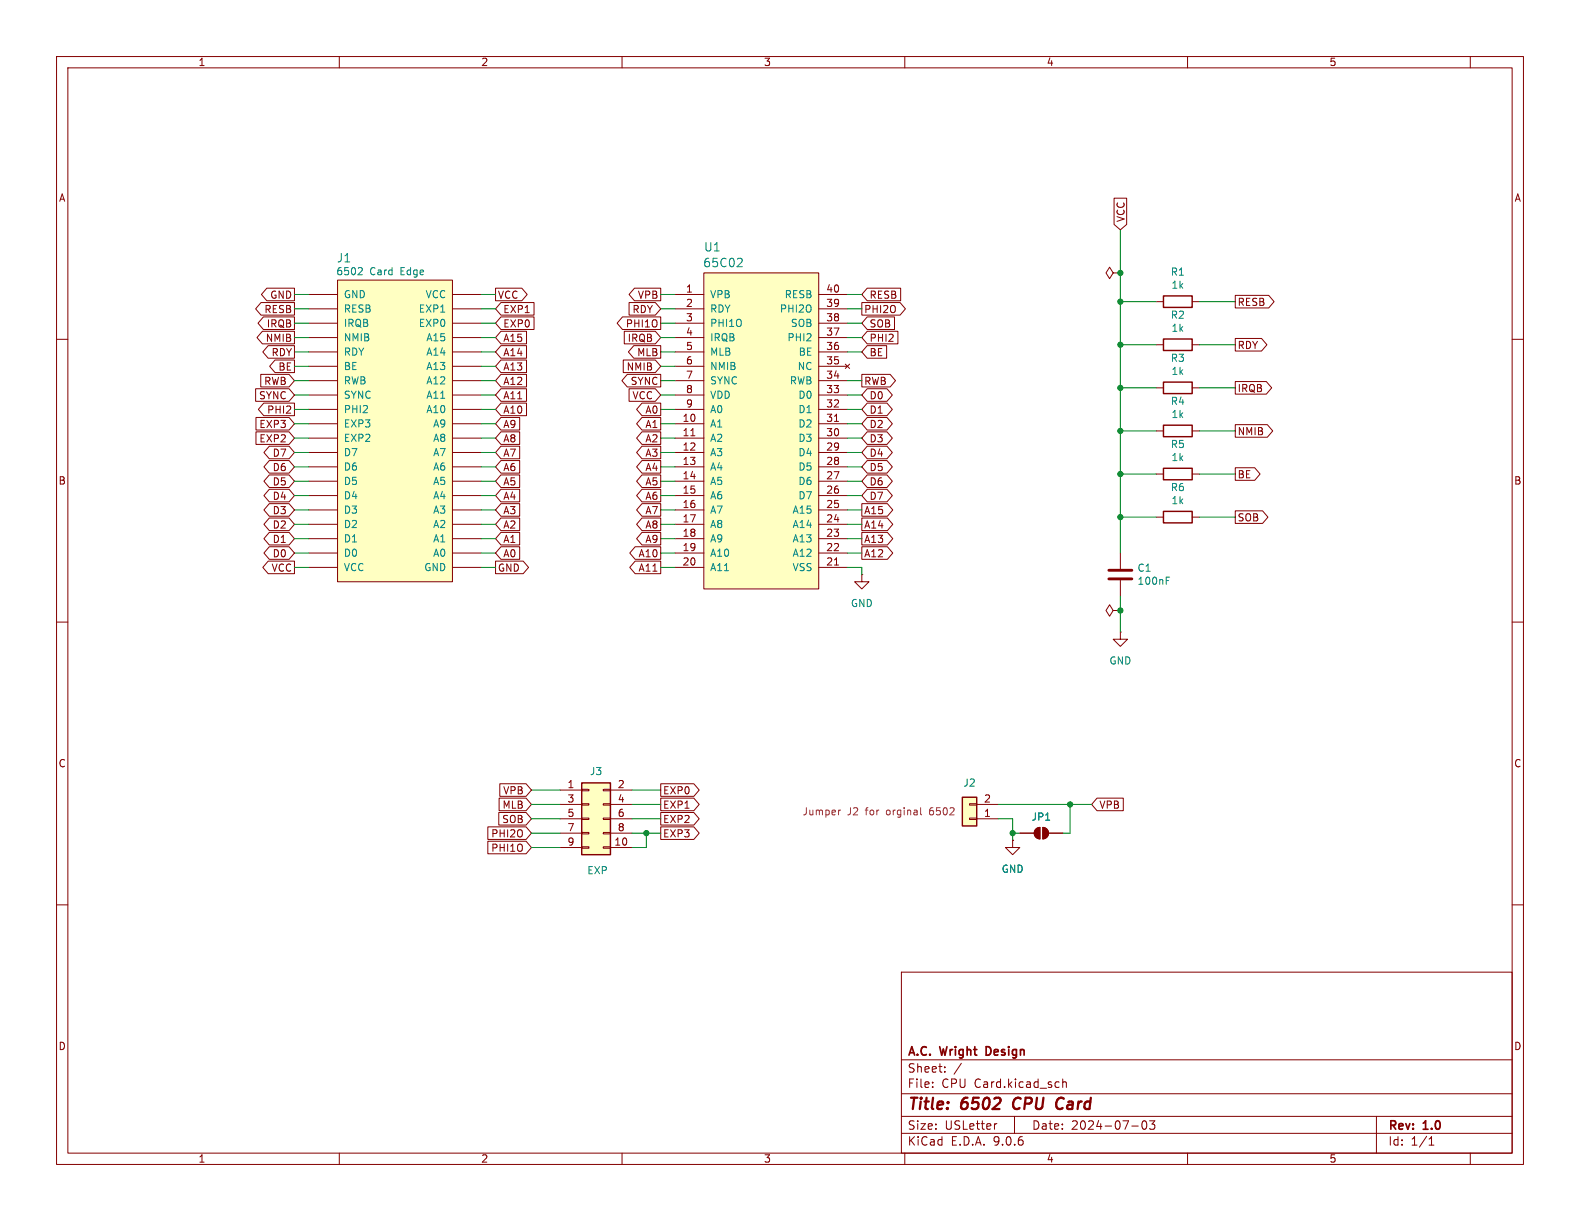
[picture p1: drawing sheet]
<svg xmlns="http://www.w3.org/2000/svg" width="279mm" height="216mm" viewBox="0 0 279 216" stroke-linecap="round" stroke-linejoin="round" font-family="sans-serif">
<g fill="none" stroke="#840000" stroke-width=".18">
<path d="M10 10h259.4v195.9h-259.4zM12 12h255.4v191.9h-255.4zM60 10v2M110 10v2M160 10v2M210 10v2M260 10v2M10 60h2M267.4 60h2M10 110h2M196.8 108l-.6-1.1-.6 1.1 .6 1 .6-1h1.3M198.1 108h.1"/>
<path d="M267.4 110h2M10 160h2M159.4 171.9h108v32h-108zM267.4 160h2M159.4 197.4h108M159.4 193.4h108M159.4 187.4h108M164.9 192.1v.2M164.9 191.4v.1M167.1 189.4v.2M167.1 188.7v.1M170 188l-1.3 1.9"/>
<path d="M176.3 198.7l-.3 .1M179.4 197.4v3M187.9 190.8v1.5M187.9 191.4l.2-.1 .4 .1 .1 .9M200.1 199.1h1.2M202.1 198.3l.2-.1a.81 .81 0 0 1 .6 .6 .81 .81 0 0 1-.3 .8l-.2 .1a.81 .81 0 0 1-.3-1.4zM203.3 198.2h.9l-.5 .6 .4 .1v.6l-.2 .2h-.4l-.2-.2M243.4 197.4v6.5M60 203.9v2M110 203.9v2M159.4 200.4h108M160 203.9v2"/>
<path d="M210 203.9v2M252.7 202.5h.9M252.7 201.4l.4-.4v1.5M260 203.9v2"/>
</g>
<path d="M179.4 194.4a1.27 1.27 0 0 0 0 1.6M187 196l.3 .1 .5-.1M187.8 194.1l-.5 .1-.2 .2" fill="none" stroke="#840000" stroke-width=".4"/>
<path d="M174.7 185.1h-.3v1.5h.3" fill="none" stroke="#840000" stroke-width=".3"/>
<path d="M102.9 138.4h5v12.7h-5z" fill="#ffffc2"/>
<path d="M102.9 138.4h5v12.7h-5z" fill="none" stroke="#840000" stroke-width=".25"/>
<g fill="none" stroke="#840000" stroke-width=".18">
<path d="M99.1 139.7h3.8M102.9 139.6h1.2v.2h-1.2zM106.7 139.6h1.2v.2h-1.2zM107.9 139.7h3.9M99.1 142.2h3.8M99.1 144.8h3.8M99.1 147.3h3.8M99.1 149.9h3.8M102.9 142.1h1.2v.3h-1.2zM102.9 144.7h1.2v.2h-1.2zM102.9 147.2h1.2v.2h-1.2zM102.9 149.7h1.2v.3h-1.2z"/>
<path d="M106.7 142.1h1.2v.3h-1.2zM106.7 144.7h1.2v.2h-1.2zM106.7 147.2h1.2v.2h-1.2zM106.7 149.7h1.2v.3h-1.2zM107.9 142.2h3.9M107.9 144.8h3.9M107.9 147.3h3.9M107.9 149.9h3.9"/>
</g>
<path d="M59.7 49.5h20.3v53.4h-20.3z" fill="#ffffc2"/>
<g fill="none" stroke="#840000" stroke-width=".18">
<path d="M54.6 52.1h5.1M54.6 54.6h5.1M54.6 57.2h5.1M54.6 59.7h5.1M59.7 49.5h20.3v53.4h-20.3zM80 52.1h5.1M80 54.6h5.1M80 57.2h5.1M80 59.7h5.1M54.6 62.2h5.1M54.6 64.8h5.1M54.6 67.3h5.1"/>
<path d="M54.6 69.9h5.1M54.6 72.4h5.1M54.6 74.9h5.1M54.6 77.5h5.1M80 62.2h5.1M80 64.8h5.1M80 67.3h5.1M80 69.9h5.1M80 72.4h5.1M80 74.9h5.1M80 77.5h5.1M54.6 80h5.1"/>
<path d="M54.6 82.6h5.1M54.6 85.1h5.1M54.6 87.6h5.1M54.6 90.2h5.1M54.6 92.7h5.1M54.6 95.3h5.1M54.6 97.8h5.1M80 80h5.1M80 82.6h5.1M80 85.1h5.1M80 87.6h5.1M80 90.2h5.1"/>
<path d="M80 92.7h5.1M80 95.3h5.1M80 97.8h5.1M198.1 97.8v2.8M54.6 100.3h5.1M80 100.3h5.1M198.1 102.6v2.8"/>
</g>
<path d="M63.8 47.3l.3 .3-.1 .3-.7 .7h.8M206.2 102.7h.5M206.2 102.1h.6" fill="none" stroke="#008484" stroke-width=".18"/>
<path d="M196.1 100.8h4.1M196.1 102.4h4.1" fill="none" stroke="#840000" stroke-width=".51"/>
<path d="M124.5 48.3h20.3v55.8h-20.3z" fill="#ffffc2"/>
<g fill="none" stroke="#840000" stroke-width=".18">
<path d="M119.4 52.1h5.1M119.4 54.6h5.1M119.4 57.2h5.1M119.4 59.7h5.1M124.5 48.3h20.3v55.8h-20.3zM144.8 52.1h5.1M144.8 54.6h5.1M144.8 57.2h5.1M144.8 59.7h5.1M204.5 53.3h1.2M210.8 53.3h1.3M119.4 62.2h5.1"/>
<path d="M119.4 64.8h5.1M119.4 67.3h5.1M119.4 69.9h5.1M119.4 72.4h5.1M119.4 74.9h5.1M119.4 77.5h5.1M122.2 77.1h.7M144.8 62.2h5.1M144.8 64.8h5.1M144.8 67.3h5.1M144.8 69.9h5.1M144.8 72.4h5.1"/>
<path d="M144.8 74.9h5.1M144.8 77.5h5.1M147.6 74.5h.7M149.5 64.4l.7 .8M150.2 64.4l-.7 .8M204.5 61h1.2M210.8 61h1.3M119.4 80h5.1M119.4 82.6h5.1M119.4 85.1h5.1M119.4 87.6h5.1M119.4 90.2h5.1"/>
<path d="M119.4 92.7h5.1M119.4 95.3h5.1M119.4 97.8h5.1M144.8 80h5.1M144.8 82.6h5.1M144.8 85.1h5.1M144.8 87.6h5.1M144.8 90.2h5.1M144.8 92.7h5.1M144.8 95.3h5.1M144.8 97.8h5.1M147.6 99.9h.7"/>
<path d="M204.5 91.4h1.2M204.5 83.8h1.2M210.8 91.4h1.3M210.8 83.8h1.3M119.4 100.3h5.1M144.8 100.3h5.1M198.1 111.8v1.2h1.3l-1.3 1.3-1.3-1.3h1.3M198.1 111.8h.1"/>
</g>
<path d="M131 45.7l.3 .3-.1 .3-.9 .9h1" fill="none" stroke="#008484" stroke-width=".18"/>
<path d="M205.7 59.9h5.1v2.1h-5.1zM205.7 52.3h5.1v2.1h-5.1zM205.7 90.4h5.1v2.1h-5.1zM205.7 82.8h5.1v2h-5.1z" fill="none" stroke="#840000" stroke-width=".25"/>
<path d="M170.2 141h2.5v5.1h-2.5z" fill="#ffffc2"/>
<path d="M205.7 75.2h5.1v2h-5.1zM205.7 67.6h5.1v2h-5.1zM170.2 141h2.5v5.1h-2.5z" fill="none" stroke="#840000" stroke-width=".25"/>
<g fill="none" stroke="#840000" stroke-width=".18">
<path d="M197 35h2.2v4.7l-1.1 .9-1.1-.9zM46.2 53.5h5.9v2.2h-5.9l-1-1.1zM46.4 58.6h5.7v2.2h-5.7l-1-1.1zM46.6 56h5.5v2.3h-5.5l-1-1.1zM47.2 51h4.9v2.2h-4.9l-1-1.1zM87.6 51h4.7l.9 1.1-.9 1.1h-4.7zM88.6 58.6h4.5v2.2h-4.5l-1-1.1zM88.6 56h5.8v2.3h-5.8l-1-1.1zM88.6 53.5h5.8v2.2h-5.8l-1-1.1zM110.1 56h6.7v2.3h-6.7l-1-1.1zM110.4 58.6h5.5l.9 1.1-.9 1.1h-5.5zM111.2 53.5h4.7l.9 1.1-.9 1.1h-4.7z"/>
<path d="M112.2 51h4.6v2.2h-4.6l-1-1.1zM152.4 53.5h6.8l.9 1.1-.9 1.1h-6.8zM153.4 56h4.8v2.3h-4.8l-1-1.1zM153.4 51h5.9v2.2h-5.9l-1-1.1zM153.4 58.6h5.4v2.2h-5.4l-1-1.1zM196.8 48.3l-.6-1.1-.6 1.1 .6 1 .6-1h1.3M198.1 48.3h.1M218.4 52.2h6l.9 1.1-.9 1.2h-6zM218.4 59.8h4.7l.9 1.2-.9 1.1h-4.7zM45.2 68.7h5.9l1 1.2-1 1.1h-5.9zM45.3 73.8h5.8l1 1.1-1 1.1h-5.8zM45.3 76.4h5.8l1 1.1-1 1.1h-5.8z"/>
<path d="M46.1 66.2h5l1 1.1-1 1.1h-5zM46.6 71.3h5.5v2.2h-5.5l-.9-1.1zM47.4 61.1h4.7v2.2h-4.7l-.9-1.1zM47.6 78.9h3.5l1 1.1-1 1.1h-3.5l-.9-1.1zM48.6 63.7h3.5v2.2h-3.5l-.9-1.1zM88.6 71.3h4.5v2.2h-4.5l-1-1.1zM88.6 63.7h4.5v2.2h-4.5l-1-1.1zM88.6 66.2h4.5v2.2h-4.5l-1-1.1zM88.6 68.7h4.5v2.3h-4.5l-1-1.1zM88.6 61.1h4.5v2.2h-4.5l-1-1.1zM88.6 78.9h3.3v2.2h-3.3l-1-1.1zM88.6 76.4h3.3v2.2h-3.3l-1-1.1z"/>
<path d="M88.6 73.8h3.3v2.2h-3.3l-1-1.1zM110.2 63.7h5.7l.9 1.1-.9 1.1h-5.7zM110.9 66.2h5.9v2.2h-5.9l-.9-1.1zM111.2 68.7h4.7l.9 1.2-.9 1.1h-4.7zM112.1 61.1h4.7v2.2h-4.7l-1-1.1zM113.5 78.9h3.3v2.2h-3.3l-.9-1.1zM113.5 76.4h3.3v2.2h-3.3l-.9-1.1zM113.5 73.8h3.3v2.2h-3.3l-.9-1.1zM113.5 71.3h3.3v2.2h-3.3l-.9-1.1zM152.4 66.2h5l1 1.1-1 1.1h-5zM153.4 61.1h3.4v2.2h-3.4l-1-1.1zM153.4 76.4h3.4l1 1.1-1 1.1h-3.4l-1-1.1z"/>
<path d="M153.4 78.9h3.4l1 1.1-1 1.1h-3.4l-1-1.1zM153.4 68.7h3.4l1 1.2-1 1.1h-3.4l-1-1.1zM153.4 71.3h3.4l1 1.1-1 1.1h-3.4l-1-1.1zM153.4 73.8h3.4l1 1.1-1 1.1h-3.4l-1-1.1zM204.5 76.2h1.2M204.5 68.6h1.2M210.8 76.2h1.3M210.8 68.6h1.3M218.4 67.5h5.5l1 1.1-1 1.1h-5.5zM218.4 75.1h5.7l1 1.1-1 1.1h-5.7zM47.4 99.2h4.7v2.2h-4.7l-.9-1.1zM47.6 81.4h3.5l1 1.2-1 1.1h-3.5l-.9-1.1z"/>
<path d="M47.6 84h3.5l1 1.1-1 1.1h-3.5l-.9-1.1zM47.6 94.1h3.5l1 1.2-1 1.1h-3.5l-.9-1.1zM47.6 96.7h3.5l1 1.1-1 1.1h-3.5l-.9-1.1zM47.6 91.6h3.5l1 1.1-1 1.1h-3.5l-.9-1.1zM47.6 89.1h3.5l1 1.1-1 1.1h-3.5l-.9-1.1zM47.6 86.5h3.5l1 1.1-1 1.1h-3.5l-.9-1.1zM87.6 99.2h4.9l1 1.1-1 1.1h-4.9zM88.6 96.7h3.3v2.2h-3.3l-1-1.1zM88.6 94.1h3.3v2.3h-3.3l-1-1.1zM88.6 89.1h3.3v2.2h-3.3l-1-1.1zM88.6 86.5h3.3v2.2h-3.3l-1-1.1zM88.6 91.6h3.3v2.2h-3.3l-1-1.1z"/>
<path d="M88.6 81.4h3.3v2.3h-3.3l-1-1.1zM88.6 84h3.3v2.2h-3.3l-1-1.1zM112.3 96.7h4.5v2.2h-4.5l-.9-1.1zM112.3 99.2h4.5v2.2h-4.5l-.9-1.1zM113.5 89.1h3.3v2.2h-3.3l-.9-1.1zM113.5 91.6h3.3v2.2h-3.3l-.9-1.1zM113.5 94.1h3.3v2.3h-3.3l-.9-1.1zM113.5 84h3.3v2.2h-3.3l-.9-1.1zM113.5 86.5h3.3v2.2h-3.3l-.9-1.1zM113.5 81.4h3.3v2.3h-3.3l-.9-1.1zM152.4 96.7h4.5l1 1.1-1 1.1h-4.5zM152.4 94.1h4.5l1 1.2-1 1.1h-4.5z"/>
<path d="M152.4 89.1h4.5l1 1.1-1 1.1h-4.5zM152.4 91.6h4.5l1 1.1-1 1.1h-4.5zM153.4 81.4h3.4l1 1.2-1 1.1h-3.4l-1-1.1zM153.4 84h3.4l1 1.1-1 1.1h-3.4l-1-1.1zM153.4 86.5h3.4l1 1.1-1 1.1h-3.4l-1-1.1zM218.4 82.7h3.5l.9 1.1-.9 1.1h-3.5zM218.4 90.3h4.9l.9 1.1-.9 1.2h-4.9zM152.4 101.6v1.3h1.3l-1.3 1.2-1.3-1.2h1.3M152.4 101.6h.1M88.4 138.6h4.6l1 1.1-1 1.1h-4.6zM116.8 138.6h5.9l.9 1.1-.9 1.1h-5.9zM86.3 148.7h6.7l1 1.2-1 1.1h-6.7z"/>
<path d="M86.3 146.2h6.7l1 1.1-1 1.1h-6.7zM88.2 143.7h4.8l1 1.1-1 1.1h-4.8zM88.3 141.1h4.7l1 1.1-1 1.2h-4.7zM116.8 146.2h5.9l.9 1.1-.9 1.1h-5.9zM116.8 143.7h5.9l.9 1.1-.9 1.1h-5.9zM116.8 141.1h5.9l.9 1.1-.9 1.2h-5.9zM171.4 144.7h1.3v.2h-1.3zM171.4 142.1h1.3v.3h-1.3zM172.7 144.8h3.8M172.7 142.2h3.8M179.1 148.6v1.3h1.2l-1.2 1.2-1.3-1.2h1.3M179.1 148.6h.1"/>
<path d="M180.3 147.3h2.6M183.2 146.6l.7-.3v2a1.02 1.02 0 0 1-.9-.6 1.02 1.02 0 0 1 .2-1.1zM184.4 146.3a1.02 1.02 0 0 1 1 1 1.02 1.02 0 0 1-1 1zM185.4 147.3h2.6M194 141.1h4.6v2.3h-4.6l-1-1.2z"/>
</g>
<path d="M148.6 143.2l-.3 .2M162.8 143.9l.2 .2" fill="none" stroke="#840084" stroke-width=".18"/>
<g fill="#840000" stroke="#840000" stroke-width=".18">
<path d="M183.2 146.6l.7-.3v2a1.02 1.02 0 0 1-.9-.6 1.02 1.02 0 0 1 .2-1.1z"/>
<path d="M184.4 146.3a1.02 1.02 0 0 1 1 1 1.02 1.02 0 0 1-1 1z"/>
</g>
<g fill="none" stroke="#008400" stroke-width=".18">
<path d="M52.1 57.2h2.5M52.1 52.1h2.5M52.1 54.6h2.5M52.1 59.7h2.5M85.1 57.2h2.5M85.1 52.1h2.5M85.1 54.6h2.5M85.1 59.7h2.5M116.8 57.2h2.6M116.8 52.1h2.6M116.8 54.6h2.6M116.8 59.7h2.6"/>
<path d="M149.9 57.2h2.5M149.9 52.1h2.5M149.9 54.6h2.5M149.9 59.7h2.5M198.1 40.6v57.2M198.1 53.3h6.4M212.1 53.3h6.3M52.1 77.5h2.5M52.1 72.4h2.5M52.1 69.9h2.5M52.1 74.9h2.5M52.1 67.3h2.5"/>
<path d="M52.1 64.8h2.5M52.1 62.2h2.5M85.1 77.5h2.5M85.1 72.4h2.5M85.1 69.9h2.5M85.1 74.9h2.5M85.1 67.3h2.5M85.1 64.8h2.5M85.1 62.2h2.5M116.8 77.5h2.6M116.8 72.4h2.6M116.8 69.9h2.6"/>
<path d="M116.8 74.9h2.6M116.8 67.3h2.6M116.8 64.8h2.6M116.8 62.2h2.6M149.9 77.5h2.5M149.9 72.4h2.5M149.9 69.9h2.5M149.9 74.9h2.5M149.9 67.3h2.5M149.9 62.2h2.5M198.1 76.2h6.4M198.1 68.6h6.4"/>
<path d="M198.1 61h6.4M212.1 76.2h6.3M212.1 68.6h6.3M212.1 61h6.3M52.1 95.3h2.5M52.1 85.1h2.5M52.1 92.7h2.5M52.1 90.2h2.5M52.1 80h2.5M52.1 82.6h2.5M52.1 87.6h2.5M52.1 97.8h2.5"/>
<path d="M85.1 95.3h2.5M85.1 85.1h2.5M85.1 92.7h2.5M85.1 90.2h2.5M85.1 80h2.5M85.1 82.6h2.5M85.1 87.6h2.5M85.1 97.8h2.5M116.8 95.3h2.6M116.8 85.1h2.6M116.8 92.7h2.6M116.8 90.2h2.6"/>
<path d="M116.8 80h2.6M116.8 82.6h2.6M116.8 87.6h2.6M116.8 97.8h2.6M149.9 95.3h2.5M149.9 85.1h2.5M149.9 92.7h2.5M149.9 90.2h2.5M149.9 80h2.5M149.9 82.6h2.5M149.9 87.6h2.5M149.9 97.8h2.5"/>
<path d="M198.1 91.4h6.4M198.1 83.8h6.4M212.1 91.4h6.3M212.1 83.8h6.3M52.1 100.3h2.5M85.1 100.3h2.5M116.8 100.3h2.6M149.9 100.3h2.5v1.3M198.1 105.4v6.4M94 139.7h5.1M111.8 139.7h5M94 144.8h5.1"/>
<path d="M94 142.2h5.1M94 147.3h5.1M94 149.9h5.1M111.8 144.8h5M111.8 142.2h5M111.8 147.3h5M114.3 147.3v2.6h-2.5M176.5 144.8h2.6v3.8M176.5 142.2h16.5M179.1 147.3h1.2M189.2 142.2v5.1h-1.2"/>
</g>
<g fill="#008400" stroke="#008400" stroke-width=".18">
<circle cx="114.3" cy="147.3" r=".46"/>
<circle cx="198.1" cy="91.4" r=".46"/>
<circle cx="198.1" cy="83.8" r=".46"/>
<circle cx="198.1" cy="108" r=".46"/>
<circle cx="179.1" cy="147.3" r=".46"/>
<circle cx="189.2" cy="142.2" r=".46"/>
<circle cx="198.1" cy="68.6" r=".46"/>
<circle cx="198.1" cy="76.2" r=".46"/>
<circle cx="198.1" cy="48.3" r=".46"/>
<circle cx="198.1" cy="53.3" r=".46"/>
<circle cx="198.1" cy="61" r=".46"/>
</g>
<g font-size="2.8" fill="#840000">
<text x="160.4" y="196.8">Title:</text>
<text x="170.1" y="196.8">6502</text>
<text x="180" y="196.8">CPU</text>
<text x="188.4" y="196.8">Card</text>
</g>
<g font-size="2.1" fill="#008484">
<text x="59.5" y="46.6">J1</text>
<text x="124.3" y="47.5">65C02</text>
<text x="124.4" y="44.7">U1</text>
</g>
<g font-size="2.1" fill="#840000">
<text x="160.4" y="189.9">Sheet:</text>
<text x="160.4" y="187.1">A.C.</text>
<text x="166.4" y="187.1">Wright</text>
<text x="175" y="187.1">Design</text>
<text x="160.4" y="192.6">File:</text>
<text x="166.5" y="192.6">CPU Card.kicad_sch</text>
<text x="160.4" y="202.8">KiCad</text>
<text x="160.4" y="200">Size:</text>
<text x="167.1" y="200">USLetter</text>
<text x="168.1" y="202.8">E.D.A.</text>
<text x="175.7" y="202.8">9.0.6</text>
<text x="182.4" y="200">Date:</text>
<text x="189.4" y="200">2024-07-03</text>
<text x="245.4" y="200.2">Rev:</text>
<text x="245.4" y="202.8">Id:</text>
<text x="249.5" y="202.8">1/1</text>
<text x="251.8" y="200.2">1.0</text>
</g>
<g font-size="1.8" fill="#840000">
<text x="35" y="11.9">1</text>
<text x="85" y="11.9">2</text>
<text x="135" y="11.9">3</text>
<text x="185" y="11.9">4</text>
<text x="235" y="11.9">5</text>
<text x="10.3" y="35.9">A</text>
<text x="267.7" y="35.9">A</text>
<text x="199.1" y="39.4" transform="rotate(-90 199.1 39.4)">VCC</text>
<text x="47.7" y="53">GND</text>
<text x="87.9" y="53">VCC</text>
<text x="112.7" y="53">VPB</text>
<text x="121.2" y="51.8">1</text>
<text x="146" y="51.8">40</text>
<text x="153.7" y="53">RESB</text>
<text x="46.7" y="55.6">RESB</text>
<text x="47.1" y="58.1">IRQB</text>
<text x="88.9" y="58.1">EXP0</text>
<text x="88.9" y="55.6">EXP1</text>
<text x="110.6" y="58.1">PHI1O</text>
<text x="111.7" y="55.6">RDY</text>
<text x="121.2" y="54.4">2</text>
<text x="121.2" y="56.9">3</text>
<text x="121.2" y="59.4">4</text>
<text x="146" y="54.4">39</text>
<text x="146" y="56.9">38</text>
<text x="146" y="59.4">37</text>
<text x="152.7" y="55.6">PHI2O</text>
<text x="153.7" y="58.1">SOB</text>
<text x="218.8" y="54.3">RESB</text>
<text x="46.9" y="60.6">NMIB</text>
<text x="47.9" y="63.2">RDY</text>
<text x="49.1" y="65.7">BE</text>
<text x="88.9" y="60.6">A15</text>
<text x="88.9" y="65.7">A13</text>
<text x="88.9" y="63.2">A14</text>
<text x="110.7" y="65.7">NMIB</text>
<text x="110.9" y="60.6">IRQB</text>
<text x="112.6" y="63.2">MLB</text>
<text x="121.2" y="62">5</text>
<text x="121.2" y="64.5">6</text>
<text x="146" y="62">36</text>
<text x="146" y="64.5">35</text>
<text x="153.7" y="63.2">BE</text>
<text x="153.7" y="60.6">PHI2</text>
<text x="218.8" y="61.9">RDY</text>
<text x="45.7" y="70.8">SYNC</text>
<text x="46.6" y="68.3">RWB</text>
<text x="88.9" y="68.3">A12</text>
<text x="88.9" y="70.8">A11</text>
<text x="111.4" y="68.3">SYNC</text>
<text x="111.7" y="70.8">VCC</text>
<text x="121.2" y="67.1">7</text>
<text x="121.2" y="69.6">8</text>
<text x="146" y="67.1">34</text>
<text x="146" y="69.6">33</text>
<text x="152.7" y="68.3">RWB</text>
<text x="153.7" y="70.8">D0</text>
<text x="218.8" y="69.5">IRQB</text>
<text x="45.8" y="75.9">EXP3</text>
<text x="47.1" y="73.3">PHI2</text>
<text x="88.9" y="73.3">A10</text>
<text x="88.9" y="75.9">A9</text>
<text x="114" y="75.9">A1</text>
<text x="114" y="73.3">A0</text>
<text x="120.6" y="74.7">10</text>
<text x="120.6" y="77.2">11</text>
<text x="121.2" y="72.1">9</text>
<text x="146" y="72.1">32</text>
<text x="146" y="74.7">31</text>
<text x="146" y="77.2">30</text>
<text x="153.7" y="73.3">D1</text>
<text x="153.7" y="75.9">D2</text>
<text x="218.8" y="77.2">NMIB</text>
<text x="45.8" y="78.4">EXP2</text>
<text x="48.1" y="83.5">D6</text>
<text x="48.1" y="81">D7</text>
<text x="88.9" y="83.5">A6</text>
<text x="88.9" y="81">A7</text>
<text x="88.9" y="78.4">A8</text>
<text x="114" y="81">A3</text>
<text x="114" y="83.5">A4</text>
<text x="114" y="78.4">A2</text>
<text x="120.6" y="79.8">12</text>
<text x="120.6" y="82.3">13</text>
<text x="146" y="79.8">29</text>
<text x="146" y="82.3">28</text>
<text x="153.7" y="83.5">D5</text>
<text x="153.7" y="78.4">D3</text>
<text x="153.7" y="81">D4</text>
<text x="10.3" y="85.9">B</text>
<text x="48.1" y="86">D5</text>
<text x="48.1" y="88.6">D4</text>
<text x="88.9" y="88.6">A4</text>
<text x="88.9" y="86">A5</text>
<text x="114" y="86">A5</text>
<text x="114" y="88.6">A6</text>
<text x="120.6" y="84.8">14</text>
<text x="120.6" y="87.4">15</text>
<text x="120.6" y="89.9">16</text>
<text x="146" y="84.8">27</text>
<text x="146" y="87.4">26</text>
<text x="146" y="89.9">25</text>
<text x="153.7" y="86">D6</text>
<text x="153.7" y="88.6">D7</text>
<text x="218.8" y="84.8">BE</text>
<text x="267.7" y="85.9">B</text>
<text x="48.1" y="93.7">D2</text>
<text x="48.1" y="91.1">D3</text>
<text x="88.9" y="91.1">A3</text>
<text x="88.9" y="93.7">A2</text>
<text x="114" y="91.1">A7</text>
<text x="114" y="93.7">A8</text>
<text x="120.6" y="92.5">17</text>
<text x="120.6" y="95">18</text>
<text x="146" y="92.5">24</text>
<text x="146" y="95">23</text>
<text x="152.7" y="91.1">A15</text>
<text x="152.7" y="93.7">A14</text>
<text x="218.8" y="92.4">SOB</text>
<text x="47.9" y="101.3">VCC</text>
<text x="48.1" y="96.2">D1</text>
<text x="48.1" y="98.7">D0</text>
<text x="87.9" y="101.3">GND</text>
<text x="88.9" y="98.7">A0</text>
<text x="88.9" y="96.2">A1</text>
<text x="112.8" y="98.7">A10</text>
<text x="112.8" y="101.3">A11</text>
<text x="114" y="96.2">A9</text>
<text x="120.6" y="97.5">19</text>
<text x="120.6" y="100.1">20</text>
<text x="146" y="97.5">22</text>
<text x="146" y="100.1">21</text>
<text x="152.7" y="98.7">A12</text>
<text x="152.7" y="96.2">A13</text>
<text x="10.3" y="135.9">C</text>
<text x="267.7" y="135.9">C</text>
<text x="88.8" y="143.2">MLB</text>
<text x="88.9" y="140.7">VPB</text>
<text x="100.3" y="139.4">1</text>
<text x="100.3" y="142">3</text>
<text x="109.1" y="139.4">2</text>
<text x="109.1" y="142">4</text>
<text x="117.2" y="143.2">EXP1</text>
<text x="117.2" y="140.7">EXP0</text>
<text x="173.9" y="142">2</text>
<text x="194.3" y="143.2">VPB</text>
<text x="86.8" y="148.3">PHI2O</text>
<text x="88.7" y="145.7">SOB</text>
<text x="100.3" y="144.5">5</text>
<text x="100.3" y="147.1">7</text>
<text x="100.3" y="149.6">9</text>
<text x="108.5" y="149.6">10</text>
<text x="109.1" y="144.5">6</text>
<text x="109.1" y="147.1">8</text>
<text x="117.2" y="148.3">EXP3</text>
<text x="117.2" y="145.7">EXP2</text>
<text x="173.9" y="144.5">1</text>
<text x="86.8" y="150.8">PHI1O</text>
<text x="10.3" y="185.9">D</text>
<text x="267.7" y="185.9">D</text>
<text x="35" y="205.8">1</text>
<text x="85" y="205.8">2</text>
<text x="135" y="205.8">3</text>
<text x="185" y="205.8">4</text>
<text x="235" y="205.8">5</text>
</g>
<g font-size="1.8" fill="#008484">
<text x="59.4" y="48.9">6502</text>
<text x="60.7" y="52.9">GND</text>
<text x="65.4" y="48.9">Card</text>
<text x="70.9" y="48.9">Edge</text>
<text x="75.2" y="52.9">VCC</text>
<text x="125.5" y="52.9">VPB</text>
<text x="138.7" y="52.9">RESB</text>
<text x="206.9" y="48.9">R1</text>
<text x="207.1" y="51.3">1k</text>
<text x="60.7" y="55.5">RESB</text>
<text x="60.7" y="58">IRQB</text>
<text x="74" y="55.5">EXP1</text>
<text x="74" y="58">EXP0</text>
<text x="125.5" y="55.5">RDY</text>
<text x="125.5" y="58">PHI1O</text>
<text x="137.8" y="55.5">PHI2O</text>
<text x="139.8" y="58">SOB</text>
<text x="206.9" y="56.6">R2</text>
<text x="207.1" y="58.9">1k</text>
<text x="60.7" y="60.6">NMIB</text>
<text x="60.7" y="63.1">RDY</text>
<text x="60.7" y="65.6">BE</text>
<text x="75.3" y="60.6">A15</text>
<text x="75.3" y="63.1">A14</text>
<text x="75.3" y="65.6">A13</text>
<text x="125.5" y="60.6">IRQB</text>
<text x="125.5" y="63.1">MLB</text>
<text x="125.5" y="65.6">NMIB</text>
<text x="139.1" y="60.6">PHI2</text>
<text x="141" y="65.6">NC</text>
<text x="141.1" y="63.1">BE</text>
<text x="206.9" y="64.2">R3</text>
<text x="60.7" y="68.2">RWB</text>
<text x="60.7" y="70.7">SYNC</text>
<text x="75.3" y="68.2">A12</text>
<text x="75.3" y="70.7">A11</text>
<text x="125.5" y="68.2">SYNC</text>
<text x="125.5" y="70.7">VDD</text>
<text x="139.6" y="68.2">RWB</text>
<text x="141.1" y="70.7">D0</text>
<text x="206.9" y="71.8">R4</text>
<text x="207.1" y="66.5">1k</text>
<text x="60.7" y="73.3">PHI2</text>
<text x="60.7" y="75.8">EXP3</text>
<text x="75.3" y="73.3">A10</text>
<text x="76.5" y="75.8">A9</text>
<text x="125.5" y="73.3">A0</text>
<text x="125.5" y="75.8">A1</text>
<text x="141.1" y="73.3">D1</text>
<text x="141.1" y="75.8">D2</text>
<text x="207.1" y="74.1">1k</text>
<text x="60.7" y="78.3">EXP2</text>
<text x="60.7" y="80.9">D7</text>
<text x="60.7" y="83.4">D6</text>
<text x="76.5" y="78.3">A8</text>
<text x="76.5" y="80.9">A7</text>
<text x="76.5" y="83.4">A6</text>
<text x="125.5" y="78.3">A2</text>
<text x="125.5" y="80.9">A3</text>
<text x="125.5" y="83.4">A4</text>
<text x="141.1" y="78.3">D3</text>
<text x="141.1" y="80.9">D4</text>
<text x="141.1" y="83.4">D5</text>
<text x="206.9" y="79.4">R5</text>
<text x="207.1" y="81.7">1k</text>
<text x="60.7" y="86">D5</text>
<text x="60.7" y="88.5">D4</text>
<text x="76.5" y="86">A5</text>
<text x="76.5" y="88.5">A4</text>
<text x="125.5" y="86">A5</text>
<text x="125.5" y="88.5">A6</text>
<text x="141.1" y="86">D6</text>
<text x="141.1" y="88.5">D7</text>
<text x="206.9" y="87">R6</text>
<text x="207.1" y="89.4">1k</text>
<text x="60.7" y="91">D3</text>
<text x="60.7" y="93.6">D2</text>
<text x="76.5" y="91">A3</text>
<text x="76.5" y="93.6">A2</text>
<text x="125.5" y="91">A7</text>
<text x="125.5" y="93.6">A8</text>
<text x="140.1" y="91">A15</text>
<text x="140.1" y="93.6">A14</text>
<text x="60.7" y="96.1">D1</text>
<text x="60.7" y="98.7">D0</text>
<text x="60.7" y="101.2">VCC</text>
<text x="74.9" y="101.2">GND</text>
<text x="76.5" y="96.1">A1</text>
<text x="76.5" y="98.7">A0</text>
<text x="125.5" y="96.1">A9</text>
<text x="125.5" y="98.7">A10</text>
<text x="125.5" y="101.2">A11</text>
<text x="140.1" y="96.1">A13</text>
<text x="140.1" y="98.7">A12</text>
<text x="140.1" y="101.2">VSS</text>
<text x="201.1" y="101.3">C1</text>
<text x="150.4" y="107.5">GND</text>
<text x="201.1" y="103.6">100nF</text>
<text x="196.1" y="117.7">GND</text>
<text x="104.2" y="137.3">J3</text>
<text x="170.3" y="139.3">J2</text>
<text x="182.3" y="145.3">JP1</text>
<text x="103.7" y="154.8">EXP</text>
<text x="177" y="154.5">GND</text>
</g>
<g font-size="1.8" fill="#840084">
<text x="141.8" y="144.4">Jumper</text>
<text x="149.8" y="144.4">J2</text>
<text x="153.2" y="144.4">for</text>
<text x="157" y="144.4">orginal</text>
<text x="164.8" y="144.4">6502</text>
</g>
</svg>
